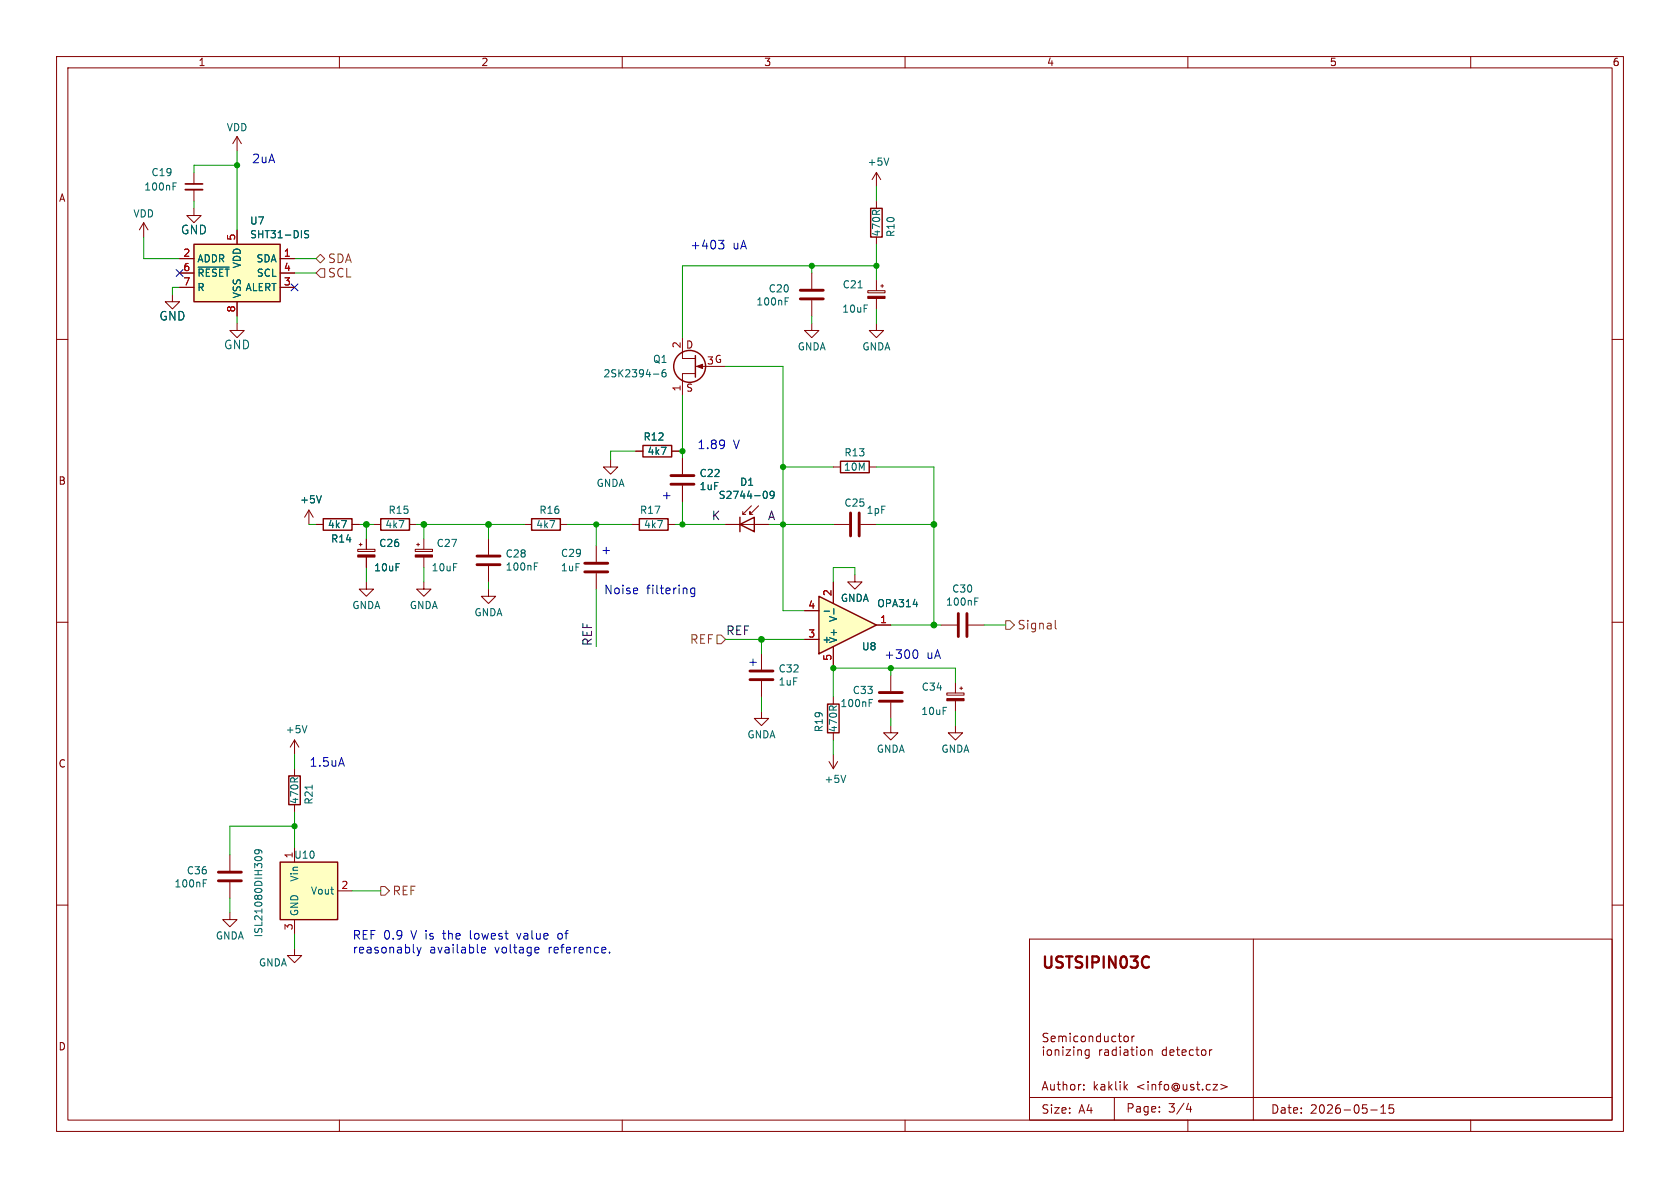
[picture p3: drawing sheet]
<svg xmlns="http://www.w3.org/2000/svg" width="297mm" height="210mm" viewBox="0 0 297 210" stroke-linecap="round" stroke-linejoin="round" font-family="sans-serif">
<g fill="none" stroke="#840000" stroke-width=".18">
<path d="M10 10h277v190h-277zM12 12h273v186h-273zM60 10v2M110 10v2M160 10v2M210 10v2M260 10v2M143.5 48.3v2.8M143.5 53.1v2.8M10 60h2M285 60h2M73.4 97.1h3.1v.4h-3.1z"/>
<path d="M73.7 96.3h.5M73.9 96v.5M74.9 95.3v1.8M74.9 98.5v1.8M86.4 95.3v2.7M92.7 92.7h1.3M99.1 92.7h1.2M10 110h2M64.8 102.9v1.2h1.2l-1.2 1.3-1.3-1.3h1.3M74.9 102.9v1.2h1.3l-1.3 1.3-1.2-1.3h1.2M86.4 104.1v1.3h1.2l-1.2 1.3-1.3-1.3h1.3M86.4 100.1v2.8"/>
<path d="M285 110h2M10 160h2M52.1 167.6v1.3h1.2l-1.2 1.3-1.3-1.3h1.3M182 166h103v32h-103zM221.6 166v32M285 160h2M60 198v2M110 198v2M160 198v2M182 194h103M184.5 185.1v.1M184.5 185.6v1"/>
<path d="M185.3 182.7h-.6l-.2 .1v.4l.6 .3 .2 .4-.3 .3-.6-.1M185.3 185.6h.3l.3 .3v.4l-.3 .3-.3-.1-.2-.2v-.4zM185.8 183.7l.7-.2v-.3h-.5l-.2 .2 .1 .7h.6M186.5 185.6v1M186.5 185.7l.3-.1h.3l.1 1M187.2 183.3l.4-.1 .2 .2M187.2 183.2v1M187.8 183.4l.2-.2h.4l.1 1M187.8 183.4v.8M187.9 185.1v.1M187.9 185.6v1M188.5 185.6h.8l-.8 1h.8"/>
<path d="M189.2 182.7v.1M189.2 183.2v1M189.8 185.1v.1M189.8 185.6v1M190.5 185.7l.3-.1h.3l.1 1M190.5 185.6v1M190.5 183.2h-.4l-.3 .2v.5l.2 .2h.5M191.2 183.3l.2-.1 .4 .1 .1 .6-.1 .2-.4 .1-.2-.2zM191.6 192.6v.1M191.6 191.8v.1M192.5 185.6v1.2l-.2 .3-.4-.1M192.5 183.3l.3-.1h.3l.1 1"/>
<path d="M192.5 183.2v1M192.5 185.6h-.4l-.3 .3v.4l.2 .2h.5M194.4 185.6v1M194.5 183.2h-.4l-.3 .2v.5l.2 .2h.5M194.5 182.7v1.5M194.8 185.6h-.3l-.1 .3M195.3 183.2v.9l.4 .1 .2-.2M195.3 185.6h.6l.1 1M195.9 183.2v1M196 185.9l-.5 .1a.29 .29 0 0 0-.2 .3 .29 .29 0 0 0 .2 .3l.5-.1M197 194v4M197.3 183.2h-.5l-.3 .2v.5l.2 .2h.6"/>
<path d="M197.3 185.6h-.4l-.3 .3v.4l.2 .2h.5M197.3 185.1v1.5M197.7 183.2h.6M197.9 182.7v1.2l.4 .3M198 185.1v.1M198 185.6v1M198.8 185.6h.5l.1 1M198.8 183.2h.4l.3 .2v.5l-.3 .3-.4-.1-.1-.2v-.5zM198.9 192.1l.4 .6M199.3 191.7l-.6 .6M199.4 185.9l-.5 .1a.29 .29 0 0 0-.2 .3 .29 .29 0 0 0 .2 .3l.5-.1M199.9 185.6h.6"/>
<path d="M200.1 183.2v1M200.1 185.1v1.3l.4 .2M200.5 183.2h-.2l-.2 .2M201 185.1v.1M201 185.6v1M201.8 185.6h.3l.3 .3v.4l-.3 .3-.3-.1-.2-.2v-.4zM203 185.7l.3-.1h.3l.1 1M203 185.6v1M205 196.5v.1M205 195.7v.1M206.2 185.6h-.4l-.3 .3v.4l.1 .2h.6M206.2 185.1v1.5"/>
<path d="M206.8 186.1l.7-.2v-.3h-.5l-.2 .2 .1 .7h.6M208 185.6h.5M208.2 185.1v1.3l.3 .2M209 186.1l.7-.2-.1-.3h-.4l-.2 .2v.7h.6M210 198v2M210.1 195l-.4 1.1h1M210.5 195.6v1M211 185.6h-.5l-.2 .3v.4l.1 .2h.6M211.6 186.4l.4 .2M212.4 186.3l.3 .3 .3-.1 .2-.2M213.8 185.6v1M214.5 191.7h.7l-.7 1h.7"/>
<path d="M215.8 191.7l1.2 .4-1.2 .5M242.3 196.2h1.2M244.1 196.8h.9M244.1 195.7l.4-.4v1.5M246.3 195.3h-.7l-.1 .7 .3-.1h.5l.1 .3-.1 .5-.2 .1-.6-.1M260 198v2"/>
</g>
<path d="M202.7 169.1l.4 .2M203.1 170.9l-.4 .2" fill="none" stroke="#840000" stroke-width=".4"/>
<path d="M141.5 51.3h4M141.5 52.8h4M84.3 98.3h4.1M84.3 99.8h4.1" fill="none" stroke="#840000" stroke-width=".51"/>
<path d="M138.8 53.3h.4M138.8 52.6h.6M94.5 99.5h.6M94.5 100.1h.4" fill="none" stroke="#006464" stroke-width=".18"/>
<path d="M73.4 98.1h3.1v.4h-3.1z" fill="#840000" stroke="#840000" stroke-width=".18"/>
<path d="M94 91.7h5.1v2h-5.1z" fill="none" stroke="#840000" stroke-width=".25"/>
<path d="M49.5 152.4h10.2v10.2h-10.2z" fill="#ffffc2"/>
<path d="M57.1 91.7h5.1v2h-5.1zM148.6 81.5h5.1v2.1h-5.1zM51.1 137.2h2v5h-2zM49.5 152.4h10.2v10.2h-10.2z" fill="none" stroke="#840000" stroke-width=".25"/>
<g fill="none" stroke="#840000" stroke-width=".18">
<path d="M41.9 24.1l-.8 1.3M41.9 24.1l.8 1.3M41.9 24.1v2.6M41.9 57.2v1.2h1.3l-1.3 1.3-1.3-1.3h1.3M54.6 90.2l-.8 1.2M54.6 90.2l.8 1.2M54.6 90.2v2.5M55.9 92.7h1.2M62.2 92.7h1.3M63.2 97.1h3.1v.4h-3.1zM63.5 96.3h.5M63.8 96v.5"/>
<path d="M64.8 95.3v1.8M64.8 98.5v1.8M105.4 96.5v2.8M147.3 82.6h1.3M153.7 82.6h1.2M105.4 101.3v2.8M52.1 135.9v1.3M40.6 151.1v2.8M40.6 156v2.8M52.1 142.2v1.3M52.1 149.9v2.5M59.7 157.5h2.5"/>
<path d="M40.6 161.3v1.3h1.3l-1.3 1.2-1.2-1.2h1.2M52.1 162.6v2.5"/>
</g>
<path d="M56.8 87.6l-.4 1.3M55.2 138.8v.7M35.9 156.1h.5M35.9 155.5h.6M45 151.7a.79 .79 0 0 1 1.3 0M45.6 150.2l.2 .3v.2l-.2 .2-.5-.1-.1-.3 .2-.2a.84 .84 0 0 1 1.1 .3v.2" fill="none" stroke="#006464" stroke-width=".18"/>
<path d="M103.4 99.6h4M103.4 101.1h4M38.6 154.2h4.1M38.6 155.7h4.1" fill="none" stroke="#840000" stroke-width=".51"/>
<path d="M63.2 98.1h3.1v.4h-3.1z" fill="#840000" stroke="#840000" stroke-width=".18"/>
<path d="M34.3 43.2h15.2v10.1h-15.2z" fill="#ffffc2"/>
<path d="M34.3 43.2h15.2v10.1h-15.2z" fill="none" stroke="#840000" stroke-width=".25"/>
<path d="M30.5 52.1v1.2h1.2l-1.2 1.3-1.3-1.3h1.3M31.7 45.7h2.6M31.7 48.3h2.6M31.7 50.8h2.6M41.9 40.6v2.6M41.9 53.3v2.6M49.5 45.7h2.6M49.5 48.3h2.6M49.5 50.8h2.6" fill="none" stroke="#840000" stroke-width=".18"/>
<path d="M35 47.2h5.5M54.6 40.8h-.5l-.2 .1v.4l.5 .2 .2 .3-.3 .2h-.5" fill="none" stroke="#006464" stroke-width=".18"/>
<path d="M144.8 105.4l10.1 5.1-10.1 5.1z" fill="#ffffc2"/>
<g fill="none" stroke="#840000" stroke-width=".25">
<path d="M153.9 36.8h2.1v5.1h-2.1zM113.7 78.7h5v2.1h-5zM122.9 62.9v3.8M67.3 91.7h5.1v2h-5.1zM113 91.7h5.1v2h-5.1zM130.8 92.7l2.5-1.3v2.6zM130.8 91.4v2.6M144.8 105.4l10.1 5.1-10.1 5.1zM146.3 124.5h2v5h-2z"/>
<circle cx="121.9" cy="64.8" r="2.82"/>
</g>
<g fill="none" stroke="#840000" stroke-width=".18">
<path d="M25.4 39.4l-.8 1.2M25.4 39.4l.8 1.2M25.4 39.4v2.5M34.3 36.8v1.3h1.3l-1.3 1.3-1.3-1.3h1.3M34.3 30.5v2M34.3 33.5v2.1M154.9 30.5v2.5M154.9 35.6v1.2M154.9 30.5l-.7 1.3M154.9 30.5l.8 1.3M31.7 45.7h2.6M31.7 48.3h2.6"/>
<path d="M31.7 50.8h2.6M41.9 40.6v2.6M41.9 53.3v2.6M49.5 45.7h2.6M49.5 48.3h2.6M49.5 50.8h2.6M120.6 59.7v3.7h2.3M143.5 57.2v1.2h1.3l-1.3 1.3-1.3-1.3h1.3M153.4 51.4h3.1v.4h-3.1zM154.9 57.2v1.2h1.3l-1.3 1.3-1.2-1.3h1.2M154.9 41.9v1.3M154.9 49.5v1.9"/>
<path d="M154.9 52.8v1.8M155.7 50.5h.5M156 50.3v.5M112.4 79.8h1.3M118.7 79.8h1.3M122.9 66h-2.3v3.9M122.9 64.8h5.4M55.9 92.7h1.2M62.2 92.7h1.3M64.8 95.3v1.8M64.8 98.5v1.8M66 92.7h1.3"/>
<path d="M72.4 92.7h1.3M107.9 81.3v1.3h1.3l-1.3 1.2-1.2-1.2h1.2M111.8 92.7h1.2M118.1 92.7h1.3M120.6 81v2.8M120.6 85.9v2.7M128.3 92.7h7.6M131.3 90.9h.5M132.8 89.4l-1.5 1.5v-.5M134.1 89.4l-1.5 1.5v-.5v.5h.5M147.3 92.7h2.8M152.1 92.7h2.8"/>
<path d="M134.6 115.6v2.8M142.2 113h2.6M142.2 108h2.6M147.3 102.9v3.8M147.3 114.3v3.8M151.1 101.6v1.3h1.3l-1.3 1.2-1.2-1.2h1.2M154.9 110.5h2.6M157.5 119.4v2.8M166.4 110.5h2.8M171.2 110.5h2.8M52.1 130.8l-.8 1.3M52.1 130.8l.7 1.3"/>
<path d="M52.1 130.8v2.6M134.6 125.7v1.3h1.3l-1.3 1.3-1.3-1.3h1.3M134.6 120.4v2.8M146.6 134.6l.7 1.3M147.3 123.2v1.3M147.3 129.5v1.3M147.3 133.4v2.5M148.1 134.6l-.8 1.3M157.5 128.3v1.2h1.2l-1.2 1.3-1.3-1.3h1.3M157.5 124.2v2.8M167.4 122.5h3v.4h-3zM168.9 128.3v1.2h1.3l-1.3 1.3-1.3-1.3h1.3"/>
<path d="M168.9 120.7v1.8M168.9 123.9v1.8M169.7 121.7h.5M169.9 121.4v.5"/>
</g>
<g fill="none" stroke="#006464" stroke-width=".18">
<path d="M30.6 32.9h.4M30.6 32.3h.6M157.1 27.9l-.4 1.3M35 47.2h5.5M54.6 40.8h-.5l-.2 .1v.4l.5 .2 .2 .3-.3 .2h-.5M151.7 50.9h.7M115.5 66.1h1M117.6 65.3l-.3 .1a.86 .86 0 0 0 0 1.2l.4-.1 .1-.4-.3-.3h-.2l-.3 .3M56.8 87.6l-.4 1.3M135.1 86.9l.1-.1a.68 .68 0 0 1 .5 .7 .68 .68 0 0 1-.5 .6l-.1-.1M136.9 87.4l-.3 .2h-.3l-.2-.2 .2-.5 .3-.1 .2 .2a.84 .84 0 0 1-.3 1.1h-.2M145.7 108h1"/>
<path d="M147.4 107.6v1M172.3 106.3h.5M172.3 105.7h.6M54.3 128.3l-.5 1.2M149.5 137.1l-.4 1.2M153.7 124.2h.4M153.7 123.6h.6"/>
</g>
<path d="M118.6 84.1h4.1M118.6 85.6h4.1M150.4 90.7v4M151.9 90.7v4M132.6 118.6h4.1M169.4 108.5v4M170.9 108.5v4M132.6 120.1h4.1M155.4 122.4h4.1M155.4 124h4.1" fill="none" stroke="#840000" stroke-width=".51"/>
<g fill="#840000" stroke="#840000" stroke-width=".18">
<path d="M167.4 123.5h3v.4h-3z"/>
<path d="M123.2 64.8l1-.4v.8z"/>
<path d="M153.4 52.4h3.1v.4h-3.1z"/>
</g>
<path d="M32.8 32.5h3" fill="none" stroke="#840000" stroke-width=".3"/>
<path d="M32.8 33.5h3" fill="none" stroke="#840000" stroke-width=".33"/>
<path d="M55.9 45.7l.7-.7 .8 .7-.8 .8zM55.9 48.3l.7-.8h.8v1.5h-.8zM126.7 112.3h.8l.8 .7-.8 .8h-.8zM177.8 109.7h.8l.7 .8-.7 .8h-.8zM186.6 109.7v1.3l.2 .2M67.3 156.7h.8l.7 .8-.7 .7h-.8z" fill="none" stroke="#725600" stroke-width=".18"/>
<g fill="none" stroke="#009600" stroke-width=".18">
<path d="M34.3 35.6v1.2M41.9 29.2h-7.6v1.3M41.9 26.7v13.9M154.9 33v2.6M25.4 41.9v3.8h6.3M31.7 50.8h-1.2v1.3M41.9 55.9v1.3M52.1 45.7h3.8M52.1 48.3h3.8M143.5 47v1.3M143.5 55.9v1.3M154.9 43.2v6.3"/>
<path d="M154.9 54.6v2.6M154.9 47h-34.3v12.7M112.4 79.8h-4.5v1.5M120 79.8h.6M120.6 69.9v11.1M128.3 64.8h10.1v43.2h3.8M54.6 92.7h1.3M63.5 92.7h2.5M64.8 92.7v2.6M73.7 92.7h19M74.9 92.7v2.6M86.4 92.7v2.6"/>
<path d="M100.3 92.7h11.5M105.4 92.7v3.8M119.4 92.7h8.9M120.6 88.6v4.1M135.9 92.7h11.4M138.4 82.6h8.9M154.9 92.7h10.2M154.9 82.6h10.2v27.9M64.8 100.3v2.6M74.9 100.3v2.6M86.4 102.9v1.2M105.4 104.1v10.2"/>
<path d="M128.3 113h13.9M134.6 113v2.6M151.1 101.6v-1.3h-3.8v2.6M157.5 118.1v1.3M157.5 110.5h8.9M174 110.5h3.8M52.1 133.4v2.5M134.6 123.2v2.5M147.3 130.8v2.6M157.5 127v1.3M168.9 120.7v-2.6h-21.6v5.1M168.9 125.7v2.6"/>
<path d="M40.6 158.8v2.5M52.1 143.5v6.4M52.1 146.1h-11.5v5M62.2 157.5h5.1M52.1 165.1v2.5"/>
</g>
<path d="M31.1 47.7l1.3 1.2M32.4 47.7l-1.3 1.2M51.5 50.2l1.2 1.2M52.7 50.2l-1.2 1.2" fill="none" stroke="#000084" stroke-width=".18"/>
<g fill="none" stroke="#0000c2" stroke-width=".18">
<path d="M127 42.5h1l-.5 .6 .4 .1 .1 .5-.3 .3h-.5M127.9 77.9h.1a1.28 1.28 0 0 1-.1 1.3M128.1 78.4l-.2 .3M122.8 103.9v1.3l-.3 .3-.3-.1M122.8 104l-.4-.1-.3 .3v.5l.1 .2h.6M161.6 114.9h.2a.83 .83 0 0 1 .5 .6 .83 .83 0 0 1-.3 .8h-.4M60.4 133.9l.5 1.5M73.7 167.4l.4 1.1M74.1 168.5l-.2 .3-.2 .2M74.4 167.4l-.3 1.1M85.1 168l.7-.2v-.3l-.5-.1-.2 .3 .1 .7h.6M94.8 167.4l.4 .1 .1 .3-.7 .2"/>
<path d="M95.2 168.4l-.4 .1M98.7 165.1v.8M107.8 168.3v.2"/>
</g>
<g fill="#009600" stroke="#009600" stroke-width=".18">
<circle cx="120.6" cy="79.8" r=".46"/>
<circle cx="120.6" cy="92.7" r=".46"/>
<circle cx="138.4" cy="92.7" r=".46"/>
<circle cx="165.1" cy="92.7" r=".51"/>
<circle cx="74.9" cy="92.7" r=".51"/>
<circle cx="86.4" cy="92.7" r=".51"/>
<circle cx="41.9" cy="29.2" r=".46"/>
<circle cx="64.8" cy="92.7" r=".51"/>
<circle cx="134.6" cy="113" r=".51"/>
<circle cx="52.1" cy="146.1" r=".46"/>
<circle cx="138.4" cy="82.6" r=".46"/>
<circle cx="143.5" cy="47" r=".46"/>
<circle cx="105.4" cy="92.7" r=".46"/>
<circle cx="154.9" cy="47" r=".46"/>
<circle cx="165.1" cy="110.5" r=".51"/>
<circle cx="157.5" cy="118.1" r=".46"/>
<circle cx="147.3" cy="118.1" r=".46"/>
</g>
<text font-size="2.8" fill="#840000" x="184" y="171.8">USTSIPIN03C</text>
<g font-size="2.1" fill="#0000c2">
<text x="44.4" y="29">2uA</text>
<text x="121.9" y="44.2">+403</text>
<text x="129.5" y="44.2">uA</text>
<text x="123.2" y="79.5">1.89</text>
<text x="129.6" y="79.5">V</text>
<text x="116.8" y="88.4">+</text>
<text x="107.9" y="98.3" transform="rotate(-90 107.9 98.3)">+</text>
<text x="106.7" y="105.2">Noise</text>
<text x="114.2" y="105.2">filtering</text>
<text x="132.1" y="117.9">+</text>
<text x="156.2" y="116.6">+300</text>
<text x="163.8" y="116.6">uA</text>
<text x="54.6" y="135.6">1.5uA</text>
<text x="62.2" y="166.2">REF 0.9</text>
<text x="72.7" y="166.2">V is</text>
<text x="78.6" y="166.2">the</text>
<text x="83.5" y="166.2">lowest</text>
<text x="92" y="166.2">value</text>
<text x="99.3" y="166.2">of</text>
<text x="62.2" y="168.7">reasonably</text>
<text x="75.9" y="168.7">available</text>
<text x="87.5" y="168.7">voltage</text>
<text x="97.1" y="168.7">reference.</text>
</g>
<g font-size="2.1" fill="#006464">
<text x="31.9" y="41.6">GND</text>
<text x="28.1" y="56.9">GND</text>
<text x="39.5" y="62">GND</text>
</g>
<g font-size="2.1" fill="#725600">
<text x="57.9" y="46.7">SDA</text>
<text x="57.9" y="49.3">SCL</text>
<text x="179.8" y="111.5">Signal</text>
<text x="121.9" y="114">REF</text>
<text x="69.3" y="158.5">REF</text>
</g>
<g font-size="2.1" fill="#0f0f0f">
<text x="125.7" y="92.1">K</text>
<text x="135.7" y="92.1">A</text>
<text x="128.3" y="112.4">REF</text>
<text x="104.8" y="114.3" transform="rotate(-90 104.8 114.3)">REF</text>
</g>
<g font-size="2.1" fill="#840000">
<text x="212" y="185.7">radiation</text>
<text x="184" y="193">Author:</text>
<text x="184" y="197.1">Size:</text>
<text x="190.7" y="197.1">A4</text>
<text x="193.2" y="193">kaklik</text>
<text x="199" y="196.9">Page:</text>
<text x="201" y="193">&lt;info@ust.cz&gt;</text>
<text x="206.5" y="196.9">3/4</text>
<text x="224.6" y="197.1">Date:</text>
<text x="231.6" y="197.1">2026-05-15</text>
</g>
<g font-size="1.8" fill="#840000">
<text x="35" y="11.9">1</text>
<text x="85" y="11.9">2</text>
<text x="135" y="11.9">3</text>
<text x="185" y="11.9">4</text>
<text x="235" y="11.9">5</text>
<text x="285" y="11.9">6</text>
<text x="10.3" y="35.9">A</text>
<text x="121.2" y="61.8">D</text>
<text x="121.2" y="69.4">S</text>
<text x="10.3" y="85.9">B</text>
<text x="10.3" y="135.9">C</text>
<text x="10.3" y="185.9">D</text>
</g>
<g font-size="1.8" fill="#006464">
<text x="40" y="23.4">VDD</text>
<text x="153.3" y="29.5">+5V</text>
<text x="25.4" y="33.9">100nF</text>
<text x="26.7" y="31.3">C19</text>
<text x="23.5" y="38.6">VDD</text>
<text x="44.1" y="39.9">U7</text>
<text x="155.8" y="41.9" transform="rotate(-90 155.8 41.9)">470R</text>
<text x="34.8" y="46.6">ADDR</text>
<text x="42.8" y="47.5" transform="rotate(-90 42.8 47.5)">VDD</text>
<text x="44.1" y="42.3">SHT31-DIS</text>
<text x="45.3" y="46.6">SDA</text>
<text x="158.3" y="42" transform="rotate(-90 158.3 42)">R10</text>
<text x="34.8" y="49.1">~{RESET}</text>
<text x="34.8" y="51.7">R</text>
<text x="42.8" y="52.8" transform="rotate(-90 42.8 52.8)">VSS</text>
<text x="43.3" y="51.7">ALERT</text>
<text x="45.3" y="49.1">SCL</text>
<text x="135.8" y="51.9">C20</text>
<text x="148.9" y="51.2">C21</text>
<text x="133.6" y="54.2">100nF</text>
<text x="148.8" y="55.5">10uF</text>
<text x="115.4" y="64.4">Q1</text>
<text x="140.9" y="62.1">GNDA</text>
<text x="152.4" y="62.1">GNDA</text>
<text x="106.6" y="66.9">2SK2394-6</text>
<text x="113.7" y="78.1">R12</text>
<text x="114.4" y="80.6">4k7</text>
<text x="149.1" y="83.4">10M</text>
<text x="149.2" y="80.9">R13</text>
<text x="53" y="89.2">+5V</text>
<text x="105.4" y="86.3">GNDA</text>
<text x="123.6" y="86.8">1uF</text>
<text x="123.6" y="84.5">C22</text>
<text x="127" y="88.4">S2744-09</text>
<text x="130.7" y="86.1">D1</text>
<text x="149.2" y="89.8">C25</text>
<text x="57.9" y="93.6">4k7</text>
<text x="68" y="93.6">4k7</text>
<text x="68.6" y="91">R15</text>
<text x="94.7" y="93.6">4k7</text>
<text x="95.3" y="91">R16</text>
<text x="113" y="91">R17</text>
<text x="113.7" y="93.6">4k7</text>
<text x="153.1" y="91">1pF</text>
<text x="58.4" y="96.1">R14</text>
<text x="66" y="101.2">10uF</text>
<text x="66.9" y="96.9">C26</text>
<text x="76.2" y="101.2">10uF</text>
<text x="77.1" y="96.9">C27</text>
<text x="89.3" y="101.1">100nF</text>
<text x="89.3" y="98.8">C28</text>
<text x="99.1" y="101.2">1uF</text>
<text x="99.1" y="98.7">C29</text>
<text x="62.2" y="107.9">GNDA</text>
<text x="72.3" y="107.9">GNDA</text>
<text x="148.5" y="106.6">GNDA</text>
<text x="155" y="107.5">OPA314</text>
<text x="167.1" y="107.3">100nF</text>
<text x="168.2" y="105">C30</text>
<text x="83.8" y="109.1">GNDA</text>
<text x="145.3" y="113.9">+</text>
<text x="148.2" y="113.8" transform="rotate(-90 148.2 113.8)">V+</text>
<text x="148.2" y="110.1" transform="rotate(-90 148.2 110.1)">V-</text>
<text x="137.6" y="119.1">C32</text>
<text x="152.3" y="115.2">U8</text>
<text x="137.6" y="121.4">1uF</text>
<text x="148.5" y="125.2">100nF</text>
<text x="150.7" y="122.9">C33</text>
<text x="162.8" y="122.3">C34</text>
<text x="50.4" y="129.8">+5V</text>
<text x="132" y="130.7">GNDA</text>
<text x="145.6" y="129.5" transform="rotate(-90 145.6 129.5)">R19</text>
<text x="148.2" y="129.6" transform="rotate(-90 148.2 129.6)">470R</text>
<text x="162.8" y="126.6">10uF</text>
<text x="154.9" y="133.3">GNDA</text>
<text x="166.3" y="133.3">GNDA</text>
<text x="52.9" y="142.3" transform="rotate(-90 52.9 142.3)">470R</text>
<text x="55.5" y="142.3" transform="rotate(-90 55.5 142.3)">R21</text>
<text x="145.7" y="138.6">+5V</text>
<text x="32.9" y="154.8">C36</text>
<text x="51.8" y="151.8" transform="rotate(-90 51.8 151.8)">1</text>
<text x="51.9" y="152">U10</text>
<text x="52.9" y="156" transform="rotate(-90 52.9 156)">Vin</text>
<text x="30.8" y="157.1">100nF</text>
<text x="54.9" y="158.3">Vout</text>
<text x="38.1" y="166.3">GNDA</text>
<text x="46.6" y="165.8" transform="rotate(-90 46.6 165.8)">ISL21080DIH309</text>
<text x="52.9" y="162.1" transform="rotate(-90 52.9 162.1)">GND</text>
<text x="45.7" y="171">GNDA</text>
</g>
<g font-size="1.8" fill="#a90000">
<text x="32.3" y="45.5">2</text>
<text x="41.7" y="42.6" transform="rotate(-90 41.7 42.6)">5</text>
<text x="50.1" y="45.5">1</text>
<text x="32.3" y="48">6</text>
<text x="32.3" y="50.5">7</text>
<text x="50.1" y="48">4</text>
<text x="50.1" y="50.5">3</text>
<text x="41.7" y="55.3" transform="rotate(-90 41.7 55.3)">8</text>
<text x="120.4" y="61.7" transform="rotate(-90 120.4 61.7)">2</text>
<text x="124.9" y="64.5">3 G</text>
<text x="120.4" y="69.3" transform="rotate(-90 120.4 69.3)">1</text>
<text x="142.8" y="107.7">4</text>
<text x="147.1" y="105.5" transform="rotate(-90 147.1 105.5)">2</text>
<text x="142.8" y="112.8">3</text>
<text x="155.5" y="110.2">1</text>
<text x="147.1" y="116.9" transform="rotate(-90 147.1 116.9)">5</text>
<text x="60.3" y="157.2">2</text>
<text x="51.8" y="164.5" transform="rotate(-90 51.8 164.5)">3</text>
</g>
</svg>
